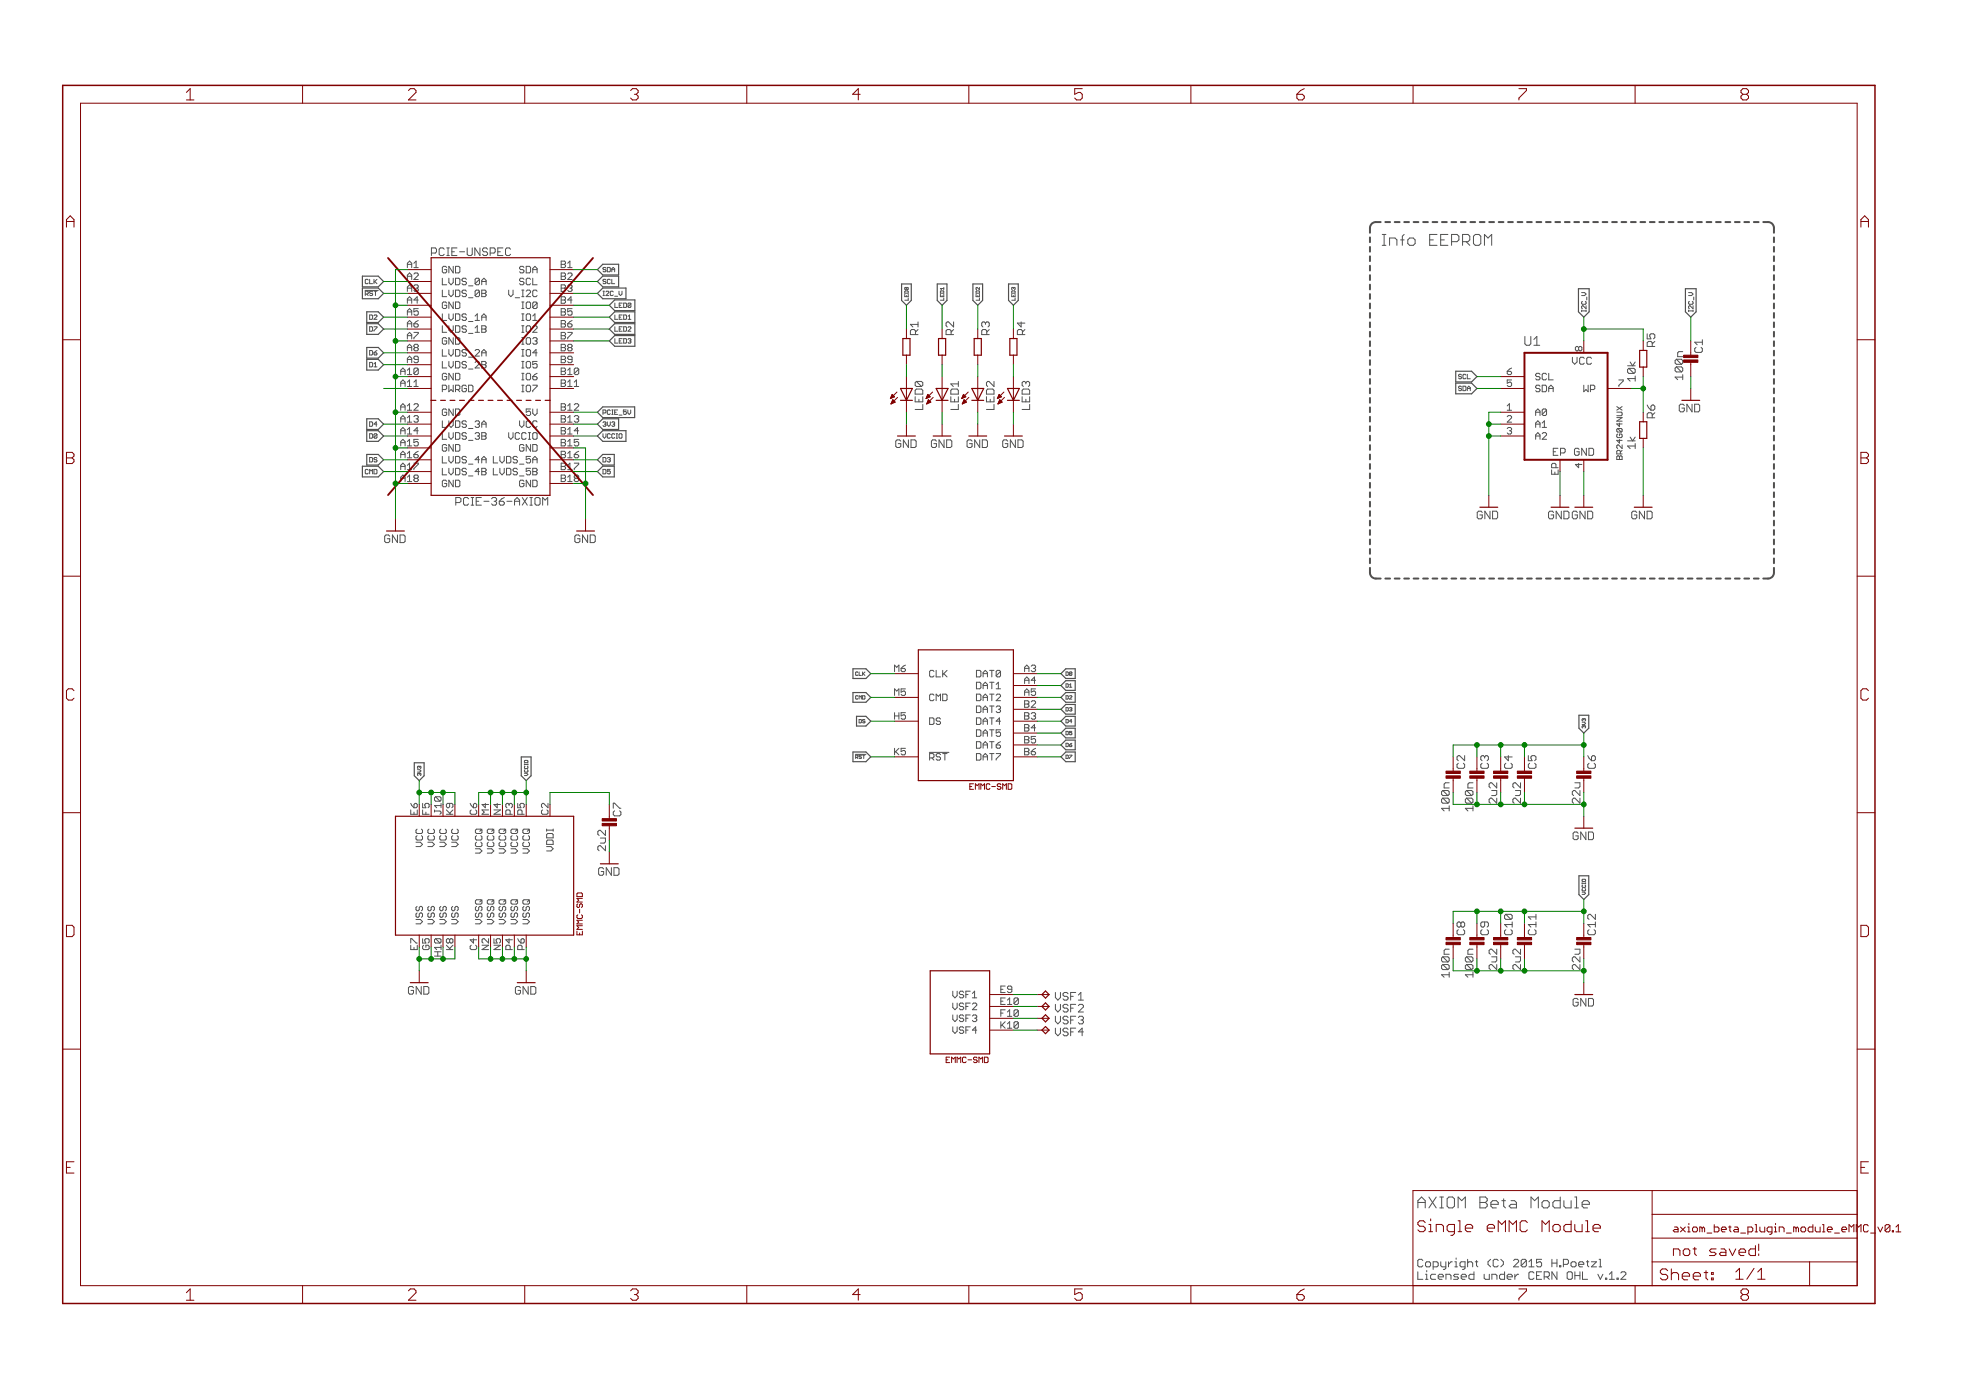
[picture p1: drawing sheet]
<svg xmlns="http://www.w3.org/2000/svg" width="420mm" height="297mm" viewBox="0 0 420 297" stroke-linecap="round" stroke-linejoin="round" font-family="sans-serif">
<path d="M78 62.1h2.8M105.4 97.5v1.4h1M105.4 100.1v1.4h1M182.8 161.2h2.3M198.6 160.8h4.2M346.6 271.8h.6l.3 .2v.3l-1.1 1.1h1.1" fill="none" stroke="#505050" stroke-width=".21"/>
<g fill="none" stroke="#505050" stroke-width=".42">
<path d="M292.8 50.7v1.1M292.8 52.8v1M292.8 54.8v1M292.8 56.8v1M292.8 58.8v1M295.1 47.5a1.91 1.91 0 0 0-2 .4 2.1 2.1 0 0 0-.3 1.8M296.1 47.5h1M298.1 47.5h1M300.1 47.5h1M302.1 47.5h1M304.1 47.5h1.1M306.2 47.5h1"/>
<path d="M308.2 47.5h1M310.2 47.5h1M312.2 47.5h1M314.2 47.5h1.1M316.3 47.5h1M318.3 47.5h1M320.3 47.5h1M322.3 47.5h1M324.3 47.5h1.1M326.3 47.5h1.1M328.4 47.5h1M330.4 47.5h1"/>
<path d="M332.4 47.5h1M334.4 47.5h1M336.4 47.5h1.1M338.5 47.5h1M340.5 47.5h1M342.5 47.5h1M344.5 47.5h1M346.5 47.5h1.1M348.6 47.5h1M350.6 47.5h1M352.6 47.5h1M354.6 47.5h1"/>
<path d="M356.6 47.5h1.1M358.6 47.5h1.1M360.7 47.5h1M362.7 47.5h1M364.7 47.5h1M366.7 47.5h1M368.7 47.5h1.1M370.8 47.5h1M372.8 47.5h1M374.8 47.5h1M376.8 47.5a1.91 1.91 0 0 1 2 .4 2.1 2.1 0 0 1 .3 1.8M379.1 50.7v1.1"/>
<path d="M379.1 52.8v1M379.1 54.8v1M379.1 56.8v1M379.1 58.8v1M292.8 60.8v1M292.8 62.8v1.1M292.8 64.9v1M292.8 66.9v1M292.8 68.9v1M292.8 70.9v1M292.8 72.9v1.1M292.8 75v1"/>
<path d="M292.8 77v1M292.8 79v1M379.1 60.8v1M379.1 62.8v1.1M379.1 64.9v1M379.1 66.9v1M379.1 68.9v1M379.1 70.9v1M379.1 72.9v1.1M379.1 75v1M379.1 77v1M379.1 79v1"/>
<path d="M292.8 81v1M292.8 83v1M292.8 85v1.1M292.8 87.1v1M292.8 89.1v1M292.8 91.1v1M292.8 93.1v1M292.8 95.1v1M292.8 97.1v1.1M292.8 99.2v1M379.1 81v1M379.1 83v1"/>
<path d="M379.1 85v1.1M379.1 87.1v1M379.1 89.1v1M379.1 91.1v1M379.1 93.1v1M379.1 95.1v1M379.1 97.1v1.1M379.1 99.2v1M292.8 101.2v1M292.8 103.2v1M292.8 105.2v1M292.8 107.2v1"/>
<path d="M292.8 109.2v1.1M292.8 111.3v1M292.8 113.3v1M292.8 115.3v1M292.8 117.3v1M292.8 119.3v1.1M379.1 101.2v1M379.1 103.2v1M379.1 105.2v1M379.1 107.2v1M379.1 109.2v1.1M379.1 111.3v1"/>
<path d="M379.1 113.3v1M379.1 115.3v1M379.1 117.3v1M379.1 119.3v1.1M292.8 121.3a1.97 1.97 0 0 0 .4 2.1 2.13 2.13 0 0 0 1.9 .2M296.1 123.6h1M298.1 123.6h1M300.1 123.6h1M302.1 123.6h1M304.1 123.6h1.1M306.2 123.6h1M308.2 123.6h1"/>
<path d="M310.2 123.6h1M312.2 123.6h1M314.2 123.6h1.1M316.3 123.6h1M318.3 123.6h1M320.3 123.6h1M322.3 123.6h1M324.3 123.6h1.1M326.3 123.6h1.1M328.4 123.6h1M330.4 123.6h1M332.4 123.6h1"/>
<path d="M334.4 123.6h1M336.4 123.6h1.1M338.5 123.6h1M340.5 123.6h1M342.5 123.6h1M344.5 123.6h1M346.5 123.6h1.1M348.6 123.6h1M350.6 123.6h1M352.6 123.6h1M354.6 123.6h1M356.6 123.6h1.1"/>
<path d="M358.6 123.6h1.1M360.7 123.6h1M362.7 123.6h1M364.7 123.6h1M366.7 123.6h1M368.7 123.6h1.1M370.8 123.6h1M372.8 123.6h1M374.8 123.6h1M379.1 121.3a1.97 1.97 0 0 1-.4 2.1 2.13 2.13 0 0 1-1.9 .2"/>
</g>
<g fill="none" stroke="#505050" stroke-width=".25">
<path d="M77.4 59h3.4l1.2 1.2-1.2 1.1h-3.4zM127.7 57.6l1.1-1.1h3.4v2.3h-3.4zM77.4 61.6h3.4l1.2 1.1-1.2 1.1h-3.4zM78.4 69.2h2.4l1.2 1.1-1.2 1.2h-2.4zM78.4 66.6h2.4l1.2 1.2-1.2 1.1h-2.4zM78.4 74.3h2.4l1.2 1.1-1.2 1.1h-2.4zM78.4 76.8h2.4l1.2 1.1-1.2 1.2h-2.4zM127.7 60.2l1.1-1.2h3.4v2.3h-3.4zM127.7 62.7l1.1-1.1h5v2.2h-5zM131.4 64.1h4.3v2.3h-4.3l-1.2-1.2zM131.4 66.6h4.3v2.3h-4.3l-1.2-1.1zM131.4 69.2h4.3v2.3h-4.3l-1.2-1.2z"/>
<path d="M131.4 71.7h4.3v2.3h-4.3l-1.2-1.1zM192.7 60.7h2.1v3.5l-1.1 1-1-1zM200.3 60.7h2.1v3.5l-1.1 1-1-1zM207.9 60.7h2.1v3.5l-1 1-1.1-1zM215.5 60.7h2.1v3.5l-1 1-1.1-1zM311.1 79.3h3.4l1.1 1.2-1.1 1.1h-3.4zM337.3 61.7h2.3v4.9l-1.1 1.2-1.2-1.2zM360.2 61.7h2.3v4.9l-1.2 1.2-1.1-1.2zM77.4 99.6h3.4l1.2 1.2-1.2 1.1h-3.4zM78.4 89.5h2.4l1.2 1.1-1.2 1.2h-2.4zM78.4 97.1h2.4l1.2 1.2-1.2 1.1h-2.4zM78.4 92h2.4l1.2 1.2-1.2 1.1h-2.4z"/>
<path d="M128.8 89.5h3.4v2.3h-3.4l-1.1-1.2zM128.8 92h5v2.3h-5l-1.1-1.1zM128.8 87h6.8v2.2h-6.8l-1.1-1.1zM128.8 97.1h2.5v2.3h-2.5l-1.1-1.1zM311.1 81.9h3.4l1.1 1.1-1.1 1.2h-3.4zM127.7 100.8l1.1-1.2h2.5v2.3h-2.5zM182.3 142.9h2.8l1 1.1-1 1h-2.8zM182.3 148h2.8l1 1-1 1.1h-2.8zM183 153.1h2.1l1 1-1 1.1h-2.1zM226.7 144l1.1-1.1h2v2.1h-2zM226.7 149l1.1-1h2v2.1h-2zM226.7 154.1l1.1-1h2v2.1h-2z"/>
<path d="M226.7 146.5l1.1-1h2v2h-2zM226.7 151.6l1.1-1.1h2v2.1h-2zM226.7 156.7l1.1-1.1h2v2.1h-2zM226.7 159.2l1.1-1h2v2h-2zM337.4 152.8h2.1v2.8l-1 1.1-1.1-1.1zM88.5 163h2.1v2.8l-1 1-1.1-1zM111.4 161.8h2.1v4l-1 1-1.1-1zM182.3 160.7h2.8l1 1-1 1.1h-2.8zM226.7 161.7l1.1-1h2v2.1h-2zM337.4 187.2h2.1v4l-1 1-1.1-1z"/>
</g>
<g fill="none" stroke="#800000" stroke-width=".21">
<path d="M64.7 18.2v3.9M112.1 18.2v3.9M159.6 18.2v3.9M207.1 18.2v3.9M254.5 18.2v3.9M302 18.2v3.9M349.4 18.2v3.9M17.2 22.1h379.7v252.6h-379.7zM87.1 57.6h5M117.5 57.6h5.1M13.4 72.6h3.8M87.1 60.2h5"/>
<path d="M87.1 62.7h5M87.1 65.2h5M87.1 67.8h5M87.1 70.3h5M87.1 72.9h5M87.1 75.4h5M87.1 77.9h5M117.5 60.2h5.1M117.5 62.7h5.1M117.5 65.2h5.1M117.5 67.8h5.1M117.5 70.3h5.1"/>
<path d="M117.5 72.9h5.1M117.5 75.4h5.1M117.5 77.9h5.1M193.7 70.3v2M193.7 75.9v2M201.3 70.3v2M201.3 75.9v2M209 70.3v2M209 75.9v2M216.6 70.3v2M216.6 75.9v2M338.5 72.9v2.5"/>
<path d="M351.2 72.9v2M351.2 78.4v2.1M361.3 77.4v3.1M396.9 72.6h3.8M87.1 80.5h5M87.1 83h5M87.1 88.1h5M87.1 90.6h5M87.1 93.2h5M87.1 95.7h5M87.1 98.3h5M117.5 80.5h5.1"/>
<path d="M117.5 83h5.1M117.5 88.1h5.1M117.5 90.6h5.1M117.5 93.2h5.1M117.5 95.7h5.1M117.5 98.3h5.1M190.3 85.1h.2M190.4 84.9h.4M190.4 84.8h.7M190.4 86.3h.1M190.5 84.7h.6M190.5 86.1h.3"/>
<path d="M190.5 84.6h.5M190.5 86h.6M190.6 84.5h.3M190.6 85.9h.7M190.6 84.3h.1M190.6 85.8h.6M190.7 84.3l.5 .5-.9 .4zM190.7 85.7h.4M190.7 85.6h.2M190.8 85.4l-.4 .9M190.8 85.4l.5 .5-.9 .4M190.8 85.4h.1"/>
<path d="M191.7 83.8l-1.4 1.4M191.8 84.9l-1.4 1.4M193.7 80.5v7.6M193.7 90.6v2.6M198 84.9h.4M198.1 84.8h.6M198.1 84.7h.6M198.1 86.1h.3M198.2 84.6h.4M198.2 86h.5M198.2 84.5h.3M198.2 85.9h.7"/>
<path d="M198.3 84.3h.1M198.3 85.8h.5M198.3 84.3l.5 .5-.9 .4zM198.3 85.7h.4M198.4 85.6h.1M198.4 85.4h.1M198.4 85.4l-.4 .9M198.4 85.4l.5 .5M198.9 85.9l-.9 .4M199.3 83.8l-1.4 1.4M199.4 84.9l-1.4 1.4M201.3 80.5v7.6"/>
<path d="M201.3 90.6v2.6M205.6 85.1h.2M205.6 84.9h.4M205.7 84.8h.6M205.7 84.7h.6M205.7 86.1h.3M205.8 84.6h.4M205.8 86h.5M205.8 84.5h.3M205.8 85.9h.7M205.9 84.3h.1M205.9 85.8h.5"/>
<path d="M205.9 84.3l.5 .5-.9 .4zM205.9 85.7h.4M206 85.6h.2M206 85.4h.1M206 85.4l-.3 .9M206 85.4l.5 .5-.8 .4M206.9 83.8l-1.4 1.4M207.1 84.9l-1.4 1.4M209 80.5v7.6M209 90.6v2.6M213.2 85.1h.2M213.2 84.9h.5"/>
<path d="M213.3 84.8h.6M213.3 84.7h.7M213.3 86.1h.3M213.4 84.6h.4M213.4 86h.5M213.4 84.5h.3M213.4 85.9h.7M213.5 85.8h.5M213.5 84.3h.1M213.5 84.3l.5 .5-.9 .4zM213.6 85.7h.3M213.6 85.6h.2"/>
<path d="M213.7 85.4h.1M213.7 85.4l-.4 .9M213.7 85.4l.5 .5M214.2 85.9l-.9 .4M214.5 83.8l-1.4 1.4M214.7 84.9l-1.4 1.4M216.6 80.5v7.6M216.6 90.6v2.6M320.7 80.5h5.1M320.7 83h5.1M320.7 88.1h5.1M320.7 90.6h5.1"/>
<path d="M320.7 93.2h5.1M338.5 98.3v2.5M343.6 83h5M351.2 88.1v2M351.2 93.7v2M361.3 83v2.6M84.5 110.9v2.6M87.1 100.8h5M87.1 103.3h5M117.5 100.8h5.1M117.5 103.3h5.1M125.1 110.9v2.6"/>
<path d="M318.2 105.9v2.5M333.4 105.9v2.5M338.5 105.9v2.5M351.2 105.9v2.5M13.4 123.1h3.8M396.9 123.1h3.8M191.2 144h5.1M191.2 149h5.1M191.2 154.1h5.1M216.6 144h5.1M216.6 146.5h5.1M216.6 149h5.1"/>
<path d="M216.6 151.6h5.1M216.6 154.1h5.1M216.6 156.7h5.1M216.6 159.2h5.1M13.4 173.7h3.8M191.2 161.7h5.1M207.3 168.1h.4M208 167.5h-.7v1.2h.7M216.6 161.7h5.1M338.5 174.4v2.6M396.9 173.7h3.8M130.2 182.1v2.5"/>
<path d="M89.6 207.5v2.5M112.5 207.5v2.5M211.5 212.5h5.1M211.5 215.1h5.1M211.5 217.6h5.1M221.7 212.5h2.5M221.7 215.1h2.5M221.7 217.6h2.5M338.5 210v2.5M13.4 224.2h3.8M202.2 226.5h.4M203 225.9h-.8v1.2h.8"/>
<path d="M211.5 220.1h5.1M221.7 220.1h2.5M396.9 224.2h3.8M353.1 254.4v20.3M353.1 259.5h43.8M396.9 254.4h-94.9v24.2M64.7 274.7v3.9M112.1 274.7v3.9M159.6 274.7v3.9M207.1 274.7v3.9M254.5 274.7v3.9M349.4 274.7v3.9"/>
<path d="M353.1 269.7h43.8M353.1 264.6h43.8M356.4 271.5l-.4-.3h-.8l-.4 .3v.4l.4 .4h.8l.4 .4v.4l-.4 .4h-.8l-.4-.4M357.2 271.2v2.3M357.2 272.3l.4-.4h.8l.3 .4v1.2M359.5 272.7h1.6v-.4l-.4-.4h-.8l-.4 .4v.8l.4 .4h.8M361.9 272.7h1.5v-.4l-.4-.4h-.8l-.3 .4v.8l.3 .4h.8M364.2 271.9h.8M364.6 271.5v1.6l.4 .4M365.8 271.9h.3v.4h-.3zM365.8 273.1h.3v.4h-.3zM386.7 269.7v5"/>
</g>
<path d="M13.4 18.2h387.3v260.4h-387.3z" fill="none" stroke="#800000" stroke-width=".32"/>
<g fill="none" stroke="#800000" stroke-width=".25">
<path d="M92.1 55.1h25.4v50.8h-25.4zM193 72.3h1.5v3.6h-1.5zM200.6 72.3h1.5v3.6h-1.5zM208.2 72.3h1.5v3.6h-1.5zM215.8 72.3h1.5v3.6h-1.5zM350.4 74.9h1.5v3.5h-1.5zM92.1 85.6h1.1M94.2 85.6h1M96.2 85.6h1M98.2 85.6h1.1M100.2 85.6h1.1M102.3 85.6h1"/>
<path d="M104.3 85.6h1M106.3 85.6h1.1M108.4 85.6h1M110.4 85.6h1M112.4 85.6h1.1M114.5 85.6h1M116.5 85.6h1M192.4 85.6h2.6M192.4 83h2.6l-1.3 2.6zM200.1 85.6h2.5M200.1 83h2.5l-1.3 2.6zM207.7 85.6h2.5"/>
<path d="M207.7 83h2.5l-1.2 2.6zM215.3 85.6h2.5M215.3 83h2.5l-1.2 2.6zM350.4 90.1h1.5v3.6h-1.5zM196.3 138.9h20.3v27.9h-20.3zM84.5 174.4h38.1v25.4h-38.1zM198.8 207.5h12.7v17.7h-12.7zM222.7 212.5l.7-.7 .8 .7-.8 .8zM222.7 215.1l.7-.8 .8 .8-.8 .7zM222.7 217.6l.7-.7 .8 .7-.8 .8zM223.4 219.4l.8 .7-.8 .8-.7-.8z"/>
</g>
<path d="M82.9 55.1l43.8 50.7M126.7 55.1l-43.8 50.7" fill="none" stroke="#800000" stroke-width=".4"/>
<path d="M325.8 75.4h17.8v22.9h-17.8z" fill="none" stroke="#800000" stroke-width=".42"/>
<g fill="#800000" stroke="#800000" stroke-width=".21">
<path d="M359.8 76.9h3.1v.5h-3.1z"/>
<path d="M359.8 75.9h3.1v.5h-3.1z"/>
<path d="M309 165.8h3.1v.5h-3.1z"/>
<path d="M309 164.8h3.1v.5h-3.1z"/>
<path d="M314.1 165.8h3.1v.5h-3.1z"/>
<path d="M314.1 164.8h3.1v.5h-3.1z"/>
<path d="M319.2 165.8h3v.5h-3z"/>
<path d="M319.2 164.8h3v.5h-3z"/>
<path d="M324.3 165.8h3v.5h-3z"/>
<path d="M324.3 164.8h3v.5h-3z"/>
<path d="M337 165.8h3v.5h-3z"/>
<path d="M337 164.8h3v.5h-3z"/>
<path d="M337 201.4h3v.5h-3z"/>
<path d="M337 200.3h3v.6h-3z"/>
<path d="M319.2 201.4h3v.5h-3z"/>
<path d="M319.2 200.3h3v.6h-3z"/>
<path d="M324.3 201.4h3v.5h-3z"/>
<path d="M324.3 200.3h3v.6h-3z"/>
<path d="M309 201.4h3.1v.5h-3.1z"/>
<path d="M309 200.3h3.1v.6h-3.1z"/>
<path d="M314.1 201.4h3.1v.5h-3.1z"/>
<path d="M314.1 200.3h3.1v.6h-3.1z"/>
<path d="M128.7 176h3v.5h-3z"/>
<path d="M128.7 174.9h3v.6h-3z"/>
</g>
<g fill="none" stroke="#008000" stroke-width=".21">
<path d="M87.1 57.6h-2.6v53.3M122.6 57.6h5.1M82 62.7h5.1M82 70.3h5.1M82 60.2h5.1M82 67.8h5.1M82 77.9h5.1M82 75.4h5.1M84.5 65.2h2.6M84.5 72.9h2.6M122.6 65.2h7.6M122.6 72.9h7.6"/>
<path d="M122.6 62.7h5.1M122.6 70.3h7.6M122.6 60.2h5.1M122.6 67.8h7.6M193.7 65.2v5.1M193.7 77.9v2.6M201.3 65.2v5.1M201.3 77.9v2.6M209 65.2v5.1M209 77.9v2.6M216.6 65.2v5.1M216.6 77.9v2.6"/>
<path d="M338.5 67.8v5.1M338.5 70.3h12.7v2.6M361.3 67.8v5.1M82 90.6h5.1M82 93.2h5.1M82 83h5.1M82 98.3h5.1M84.5 80.5h2.6M84.5 88.1h2.6M84.5 95.7h2.6M122.6 88.1h5.1M122.6 95.7h2.5v15.2"/>
<path d="M122.6 90.6h5.1M122.6 93.2h5.1M122.6 98.3h5.1M193.7 88.1v2.5M201.3 88.1v2.5M209 88.1v2.5M216.6 88.1v2.5M315.6 80.5h5.1M315.6 83h5.1M318.2 90.6h2.5M318.2 93.2h2.5M320.7 88.1h-2.5v17.8"/>
<path d="M348.6 83h2.6M351.2 80.5v7.6M351.2 95.7v10.2M361.3 80.5v2.5M82 100.8h5.1M84.5 103.3h2.6M122.6 103.3h2.5M122.6 100.8h5.1M333.4 100.8v5.1M338.5 100.8v5.1M186.1 144h5.1M186.1 149h5.1"/>
<path d="M186.1 154.1h5.1M221.7 159.2h5M221.7 144h5M221.7 149h5M221.7 154.1h5M221.7 146.5h5M221.7 151.6h5M221.7 156.7h5M315.6 159.2v2.5M320.7 159.2v2.5M325.8 159.2v2.5M338.5 156.7v5"/>
<path d="M338.5 159.2h-27.9v2.5M89.6 166.8v5.1M89.6 169.4h7.6v2.5M92.1 169.4v2.5M94.7 169.4v2.5M104.8 169.4v2.5M107.4 169.4v2.5M109.9 169.4v2.5M112.5 166.8v5.1M112.5 169.4h-10.2v2.5M117.5 171.9v-2.5h12.7v2.5M186.1 161.7h5.1"/>
<path d="M221.7 161.7h5M310.6 171.9h27.9v2.5M315.6 194.8v2.5M338.5 192.2v2.6h-27.9v2.5M89.6 202.4v5.1M92.1 202.4v2.5M94.7 202.4v2.5M97.2 202.4v2.5h-7.6M102.3 202.4v2.5h10.2M104.8 202.4v2.5M107.4 202.4v2.5M109.9 202.4v2.5"/>
<path d="M112.5 202.4v5.1M216.6 212.5h5.1M216.6 215.1h5.1M216.6 217.6h5.1M310.6 207.5h27.9v2.5M216.6 220.1h5.1"/>
</g>
<g fill="#008000" stroke="#008000" stroke-width=".21">
<circle cx="84.5" cy="65.2" r=".51"/>
<circle cx="84.5" cy="72.9" r=".51"/>
<circle cx="84.5" cy="80.5" r=".51"/>
<circle cx="84.5" cy="88.1" r=".51"/>
<circle cx="84.5" cy="95.7" r=".51"/>
<circle cx="84.5" cy="103.3" r=".51"/>
<circle cx="125.1" cy="103.3" r=".51"/>
<circle cx="89.6" cy="204.9" r=".51"/>
<circle cx="92.1" cy="204.9" r=".51"/>
<circle cx="94.7" cy="204.9" r=".51"/>
<circle cx="112.5" cy="204.9" r=".51"/>
<circle cx="104.8" cy="204.9" r=".51"/>
<circle cx="107.4" cy="204.9" r=".51"/>
<circle cx="109.9" cy="204.9" r=".51"/>
<circle cx="318.2" cy="90.6" r=".51"/>
<circle cx="318.2" cy="93.2" r=".51"/>
<circle cx="338.5" cy="207.5" r=".51"/>
<circle cx="315.6" cy="207.5" r=".51"/>
<circle cx="320.7" cy="207.5" r=".51"/>
<circle cx="325.8" cy="207.5" r=".51"/>
<circle cx="338.5" cy="171.9" r=".51"/>
<circle cx="315.6" cy="171.9" r=".51"/>
<circle cx="320.7" cy="171.9" r=".51"/>
<circle cx="325.8" cy="171.9" r=".51"/>
<circle cx="338.5" cy="70.3" r=".51"/>
<circle cx="92.1" cy="169.4" r=".51"/>
<circle cx="94.7" cy="169.4" r=".51"/>
<circle cx="89.6" cy="169.4" r=".51"/>
<circle cx="338.5" cy="159.2" r=".51"/>
<circle cx="315.6" cy="159.2" r=".51"/>
<circle cx="320.7" cy="159.2" r=".51"/>
<circle cx="325.8" cy="159.2" r=".51"/>
<circle cx="109.9" cy="169.4" r=".51"/>
<circle cx="107.4" cy="169.4" r=".51"/>
<circle cx="104.8" cy="169.4" r=".51"/>
<circle cx="112.5" cy="169.4" r=".51"/>
<circle cx="338.5" cy="194.8" r=".51"/>
<circle cx="315.6" cy="194.8" r=".51"/>
<circle cx="320.7" cy="194.8" r=".51"/>
<circle cx="325.8" cy="194.8" r=".51"/>
<circle cx="351.2" cy="83" r=".51"/>
</g>
<g font-size="3.7" fill="#800000">
<text x="39.8" y="21.4">1</text>
<text x="87.3" y="21.4">2</text>
<text x="134.7" y="21.4">3</text>
<text x="182.2" y="21.4">4</text>
<text x="229.7" y="21.4">5</text>
<text x="277.1" y="21.4">6</text>
<text x="324.6" y="21.4">7</text>
<text x="372" y="21.4">8</text>
<text x="14.2" y="48.6">A</text>
<text x="397.7" y="48.6">A</text>
<text x="14.2" y="99.2">B</text>
<text x="397.7" y="99.2">B</text>
<text x="14.2" y="149.7">C</text>
<text x="397.7" y="149.7">C</text>
<text x="14.2" y="200.2">D</text>
<text x="397.7" y="200.2">D</text>
<text x="14.2" y="250.8">E</text>
<text x="397.7" y="250.8">E</text>
<text x="39.8" y="277.9">1</text>
<text x="87.3" y="277.9">2</text>
<text x="134.7" y="277.9">3</text>
<text x="182.2" y="277.9">4</text>
<text x="229.7" y="277.9">5</text>
<text x="277.1" y="277.9">6</text>
<text x="324.6" y="277.9">7</text>
<text x="372" y="277.9">8</text>
</g>
<g font-size="3.6" fill="#505050">
<text x="295.3" y="52.5">Info EEPROM</text>
<text x="302.9" y="258.2">AXIOM Beta Module</text>
</g>
<g font-size="3.6" fill="#800000">
<text x="302.9" y="263.3">Single eMMC Module</text>
<text x="370.8" y="273.5">1/1</text>
</g>
<text font-size="3.2" fill="#800000" x="357.5" y="268.4">not saved!</text>
<text font-size="2.9" fill="#505050" x="325.8" y="73.9">U1</text>
<g font-size="2.5" fill="#505050">
<text x="92.1" y="54.7">PCIE-UNSPEC</text>
<text x="196.2" y="71.6" transform="rotate(-90 196.2 71.6)">R1</text>
<text x="203.9" y="71.6" transform="rotate(-90 203.9 71.6)">R2</text>
<text x="211.5" y="71.6" transform="rotate(-90 211.5 71.6)">R3</text>
<text x="219.1" y="71.6" transform="rotate(-90 219.1 71.6)">R4</text>
<text x="353.7" y="74.1" transform="rotate(-90 353.7 74.1)">R5</text>
<text x="349.5" y="81.5" transform="rotate(-90 349.5 81.5)">10k</text>
<text x="359.7" y="80.9" transform="rotate(-90 359.7 80.9)">100n</text>
<text x="220.1" y="87.6" transform="rotate(-90 220.1 87.6)">LED3</text>
<text x="353.7" y="89.4" transform="rotate(-90 353.7 89.4)">R6</text>
<text x="349.5" y="95.9" transform="rotate(-90 349.5 95.9)">1k</text>
<text x="98" y="108">PCIE-36-AXIOM</text>
<text x="314.8" y="172.8" transform="rotate(-90 314.8 172.8)">1</text>
<text x="314.8" y="208.4" transform="rotate(-90 314.8 208.4)">1</text>
<text x="225.4" y="213.8">VSF1</text>
<text x="225.4" y="216.3">VSF2</text>
<text x="225.4" y="218.9">VSF3</text>
<text x="225.4" y="221.4">VSF4</text>
<text x="302.9" y="270.8">Copyright (C) 2015 H.Poetzl</text>
<text x="302.9" y="273.5">Licensed under CERN OHL v.1.2</text>
</g>
<g font-size="2.5" fill="#800000">
<text x="363.9" y="75.4" transform="rotate(-90 363.9 75.4)">C1</text>
<text x="197.3" y="87.6" transform="rotate(-90 197.3 87.6)">LED0</text>
<text x="204.9" y="87.6" transform="rotate(-90 204.9 87.6)">LED1</text>
<text x="212.5" y="87.6" transform="rotate(-90 212.5 87.6)">LED2</text>
<text x="358.8" y="88.1">GND</text>
<text x="191.7" y="95.7">GND</text>
<text x="199.3" y="95.7">GND</text>
<text x="207" y="95.7">GND</text>
<text x="214.6" y="95.7">GND</text>
<text x="315.6" y="110.9">GND</text>
<text x="330.8" y="110.9">GND GND</text>
<text x="348.6" y="110.9">GND</text>
<text x="82.5" y="116">GND</text>
<text x="123.2" y="116">GND</text>
<text x="313.1" y="164.3" transform="rotate(-90 313.1 164.3)">C2</text>
<text x="318.1" y="164.3" transform="rotate(-90 318.1 164.3)">C3</text>
<text x="323.2" y="164.3" transform="rotate(-90 323.2 164.3)">C4</text>
<text x="328.3" y="164.3" transform="rotate(-90 328.3 164.3)">C5</text>
<text x="341" y="164.3" transform="rotate(-90 341 164.3)">C6</text>
<text x="132.7" y="174.4" transform="rotate(-90 132.7 174.4)">C7</text>
<text x="336.5" y="179.5">GND</text>
<text x="128.2" y="187.1">GND</text>
<text x="313.1" y="199.8" transform="rotate(-90 313.1 199.8)">C8</text>
<text x="318.1" y="199.8" transform="rotate(-90 318.1 199.8)">C9</text>
<text x="87.6" y="212.5">GND</text>
<text x="110.5" y="212.5">GND</text>
<text x="336.5" y="215.1">GND</text>
</g>
<g font-size="2.5" fill="#008000">
<text x="309.8" y="172.8" transform="rotate(-90 309.8 172.8)">100n</text>
<text x="314.8" y="171.3" transform="rotate(-90 314.8 171.3)">00n</text>
<text x="319.9" y="171.3" transform="rotate(-90 319.9 171.3)">2u2</text>
<text x="325" y="171.3" transform="rotate(-90 325 171.3)">2u2</text>
<text x="337.7" y="171.3" transform="rotate(-90 337.7 171.3)">22u</text>
<text x="129.4" y="181.5" transform="rotate(-90 129.4 181.5)">2u2</text>
<text x="323.2" y="199.8" transform="rotate(-90 323.2 199.8)">C10</text>
<text x="328.3" y="199.8" transform="rotate(-90 328.3 199.8)">C11</text>
<text x="341" y="199.8" transform="rotate(-90 341 199.8)">C12</text>
<text x="309.8" y="208.4" transform="rotate(-90 309.8 208.4)">100n</text>
<text x="314.8" y="206.9" transform="rotate(-90 314.8 206.9)">00n</text>
<text x="319.9" y="206.9" transform="rotate(-90 319.9 206.9)">2u2</text>
<text x="325" y="206.9" transform="rotate(-90 325 206.9)">2u2</text>
<text x="337.7" y="206.9" transform="rotate(-90 337.7 206.9)">22u</text>
</g>
<g font-size="2.3" fill="#505050">
<text x="335.9" y="77.9">VCC</text>
<text x="332" y="97.4">EP</text>
<text x="336.7" y="97.4">GND</text>
</g>
<g font-size="2.3" fill="#800000">
<text x="357.5" y="263.3">axiom_beta_plugin_module_eMM</text>
<text x="397.2" y="263.3">C_v0.1</text>
</g>
<g font-size="2.1" fill="#505050">
<text x="87.2" y="57.3">A1</text>
<text x="87.2" y="59.8">A2</text>
<text x="94.4" y="58.4">GND</text>
<text x="111.3" y="58.4">SDA</text>
<text x="119.8" y="57.3">B1</text>
<text x="119.8" y="59.8">B2</text>
<text x="87.2" y="62.3">A3</text>
<text x="87.2" y="64.9">A4</text>
<text x="94.4" y="60.9">LVDS_0A</text>
<text x="94.4" y="63.5">LVDS_0B</text>
<text x="94.4" y="66">GND</text>
<text x="108.7" y="63.5">V_I2C</text>
<text x="111.3" y="60.9">SCL</text>
<text x="111.3" y="66">IO0</text>
<text x="119.8" y="62.3">B3</text>
<text x="119.8" y="64.9">B4</text>
<text x="87.2" y="67.4">A5</text>
<text x="87.2" y="70">A6</text>
<text x="94.4" y="68.5">LVDS_1A</text>
<text x="94.4" y="71.1">LVDS_1B</text>
<text x="111.3" y="68.5">IO1</text>
<text x="111.3" y="71.1">IO2</text>
<text x="119.8" y="67.4">B5</text>
<text x="119.8" y="70">B6</text>
<text x="87.2" y="72.5">A7</text>
<text x="87.2" y="75">A8</text>
<text x="87.2" y="77.6">A9</text>
<text x="94.4" y="73.6">GND</text>
<text x="94.4" y="76.2">LVDS_2A</text>
<text x="111.3" y="73.6">IO3</text>
<text x="111.3" y="76.2">IO4</text>
<text x="119.8" y="72.5">B7</text>
<text x="119.8" y="75">B8</text>
<text x="119.8" y="77.6">B9</text>
<text x="338.1" y="75" transform="rotate(-90 338.1 75)">8</text>
<text x="85.9" y="80.1">A10</text>
<text x="85.9" y="82.7">A11</text>
<text x="94.4" y="78.7">LVDS_2B</text>
<text x="94.4" y="81.2">GND</text>
<text x="94.4" y="83.8">PWRGD</text>
<text x="111.3" y="78.7">IO5</text>
<text x="111.3" y="81.2">IO6</text>
<text x="111.3" y="83.8">IO7</text>
<text x="119.8" y="80.1">B10</text>
<text x="119.8" y="82.7">B11</text>
<text x="322.1" y="80.1">6</text>
<text x="322.1" y="82.7">5</text>
<text x="328.1" y="81.2">SCL</text>
<text x="328.1" y="83.8">SDA</text>
<text x="338.6" y="83.8">WP</text>
<text x="345.9" y="82.7">7</text>
<text x="85.9" y="87.7">A12</text>
<text x="94.4" y="88.8">GND</text>
<text x="112.6" y="88.8">5V</text>
<text x="119.8" y="87.7">B12</text>
<text x="322.1" y="87.7">1</text>
<text x="328.1" y="88.8">A0</text>
<text x="85.9" y="90.3">A13</text>
<text x="85.9" y="92.8">A14</text>
<text x="85.9" y="95.4">A15</text>
<text x="94.4" y="91.4">LVDS_3A</text>
<text x="94.4" y="93.9">LVDS_3B</text>
<text x="108.7" y="93.9">VCCIO</text>
<text x="111.3" y="91.4">VCC</text>
<text x="119.8" y="90.3">B13</text>
<text x="119.8" y="92.8">B14</text>
<text x="119.8" y="95.4">B15</text>
<text x="322.1" y="90.3">2</text>
<text x="322.1" y="92.8">3</text>
<text x="328.1" y="91.4">A1</text>
<text x="328.1" y="93.9">A2</text>
<text x="85.9" y="97.9">A16</text>
<text x="85.9" y="100.4">A17</text>
<text x="94.4" y="96.5">GND</text>
<text x="94.4" y="99">LVDS_4A</text>
<text x="94.4" y="101.5">LVDS_4B</text>
<text x="106.1" y="99">LVDS_5A</text>
<text x="106.1" y="101.5">LVDS_5B</text>
<text x="111.3" y="96.5">GND</text>
<text x="119.8" y="97.9">B16</text>
<text x="119.8" y="100.4">B17</text>
<text x="338.1" y="99.9" transform="rotate(-90 338.1 99.9)">4</text>
<text x="85.9" y="103">A18</text>
<text x="94.4" y="104.1">GND</text>
<text x="111.3" y="104.1">GND</text>
<text x="119.8" y="103">B18</text>
<text x="191.3" y="143.6">M6</text>
<text x="218.9" y="143.6">A3</text>
<text x="191.3" y="148.7">M5</text>
<text x="198.6" y="144.7">CLK</text>
<text x="198.6" y="149.8">CMD</text>
<text x="209.1" y="144.7">DAT0</text>
<text x="209.1" y="147.3">DAT1</text>
<text x="209.1" y="149.8">DAT2</text>
<text x="218.9" y="146.1">A4</text>
<text x="218.9" y="148.7">A5</text>
<text x="191.3" y="153.8">H5</text>
<text x="198.6" y="154.9">DS</text>
<text x="209.1" y="152.3">DAT3</text>
<text x="209.1" y="154.9">DAT4</text>
<text x="218.9" y="151.2">B2</text>
<text x="218.9" y="153.8">B3</text>
<text x="191.3" y="161.4">K5</text>
<text x="209.1" y="157.4">DAT5</text>
<text x="209.1" y="160">DAT6</text>
<text x="218.9" y="156.3">B4</text>
<text x="218.9" y="158.8">B5</text>
<text x="218.9" y="161.4">B6</text>
<text x="198.6" y="162.5">RST</text>
<text x="209.1" y="162.5">DAT7</text>
<text x="89.2" y="174.1" transform="rotate(-90 89.2 174.1)">E6</text>
<text x="94.3" y="174.1" transform="rotate(-90 94.3 174.1)">J10</text>
<text x="104.5" y="174.1" transform="rotate(-90 104.5 174.1)">M4</text>
<text x="90.3" y="180.6" transform="rotate(-90 90.3 180.6)">VCC</text>
<text x="92.9" y="180.6" transform="rotate(-90 92.9 180.6)">VCC</text>
<text x="95.4" y="180.6" transform="rotate(-90 95.4 180.6)">VCC</text>
<text x="97.9" y="180.6" transform="rotate(-90 97.9 180.6)">VCC</text>
<text x="103" y="181.9" transform="rotate(-90 103 181.9)">VCCQ</text>
<text x="105.6" y="181.9" transform="rotate(-90 105.6 181.9)">VCCQ</text>
<text x="108.1" y="181.9" transform="rotate(-90 108.1 181.9)">VCCQ</text>
<text x="110.6" y="181.9" transform="rotate(-90 110.6 181.9)">VCCQ</text>
<text x="113.2" y="181.9" transform="rotate(-90 113.2 181.9)">VCCQ</text>
<text x="118.3" y="181.9" transform="rotate(-90 118.3 181.9)">VDDI</text>
<text x="90.3" y="197.5" transform="rotate(-90 90.3 197.5)">VSS</text>
<text x="92.9" y="197.5" transform="rotate(-90 92.9 197.5)">VSS</text>
<text x="95.4" y="197.5" transform="rotate(-90 95.4 197.5)">VSS</text>
<text x="97.9" y="197.5" transform="rotate(-90 97.9 197.5)">VSS</text>
<text x="103" y="197.5" transform="rotate(-90 103 197.5)">VSSQ</text>
<text x="105.6" y="197.5" transform="rotate(-90 105.6 197.5)">VSSQ</text>
<text x="108.1" y="197.5" transform="rotate(-90 108.1 197.5)">VSSQ</text>
<text x="110.6" y="197.5" transform="rotate(-90 110.6 197.5)">VSSQ</text>
<text x="113.2" y="197.5" transform="rotate(-90 113.2 197.5)">VSSQ</text>
<text x="101.9" y="202.8" transform="rotate(-90 101.9 202.8)">C4</text>
<text x="107" y="202.8" transform="rotate(-90 107 202.8)">N5</text>
<text x="94.3" y="204.1" transform="rotate(-90 94.3 204.1)">H10</text>
<text x="204" y="213.3">VSF1</text>
<text x="204" y="215.8">VSF2</text>
<text x="213.8" y="212.2">E9</text>
<text x="213.8" y="214.7">E10</text>
<text x="204" y="218.4">VSF3</text>
<text x="204" y="220.9">VSF4</text>
<text x="213.8" y="217.2">F10</text>
<text x="213.8" y="219.8">K10</text>
</g>
<g font-size="2.1" fill="#800000">
<text x="333" y="101.2" transform="rotate(-90 333 101.2)">EP</text>
<text x="91.8" y="174.1" transform="rotate(-90 91.8 174.1)">F5</text>
<text x="96.8" y="174.1" transform="rotate(-90 96.8 174.1)">K9</text>
<text x="101.9" y="174.1" transform="rotate(-90 101.9 174.1)">C6</text>
<text x="107" y="174.1" transform="rotate(-90 107 174.1)">N4</text>
<text x="109.5" y="174.1" transform="rotate(-90 109.5 174.1)">P3</text>
<text x="112.1" y="174.1" transform="rotate(-90 112.1 174.1)">P5</text>
<text x="117.2" y="174.1" transform="rotate(-90 117.2 174.1)">C2</text>
<text x="89.2" y="202.8" transform="rotate(-90 89.2 202.8)">E7</text>
<text x="91.8" y="202.8" transform="rotate(-90 91.8 202.8)">G5</text>
<text x="96.8" y="202.8" transform="rotate(-90 96.8 202.8)">K8</text>
<text x="104.5" y="202.8" transform="rotate(-90 104.5 202.8)">N2</text>
<text x="109.5" y="202.8" transform="rotate(-90 109.5 202.8)">P4</text>
<text x="112.1" y="202.8" transform="rotate(-90 112.1 202.8)">P6</text>
</g>
<text font-size="1.8" fill="#505050" x="346.7" y="98.2" transform="rotate(-90 346.7 98.2)">BR24G04NUX</text>
<g font-size="1.8" fill="#800000">
<text x="207.9" y="168.7">EMMC-SMD</text>
<text x="124.5" y="199.8" transform="rotate(-90 124.5 199.8)">EMMC-SMD</text>
<text x="202.8" y="227.1">EMMC-SMD</text>
</g>
<g font-size="1.4" fill="#505050">
<text x="128.8" y="58.1">SDA</text>
<text x="78.3" y="60.7">CLK</text>
<text x="78.3" y="63.2">RST</text>
<text x="128.8" y="63.2">I2C_V</text>
<text x="128.8" y="60.7">SCL</text>
<text x="131.3" y="65.7">LED0</text>
<text x="79.1" y="68.3">D2</text>
<text x="79.1" y="70.8">D7</text>
<text x="131.3" y="70.8">LED2</text>
<text x="131.3" y="68.3">LED1</text>
<text x="339" y="66.6" transform="rotate(-90 339 66.6)">I2C_V</text>
<text x="361.8" y="66.6" transform="rotate(-90 361.8 66.6)">I2C_V</text>
<text x="79.1" y="75.9">D6</text>
<text x="131.3" y="73.4">LED3</text>
<text x="79.1" y="78.4">D1</text>
<text x="311.9" y="83.5">SDA</text>
<text x="311.9" y="81">SCL</text>
<text x="128.8" y="88.6">PCIE_5V</text>
<text x="79.1" y="93.7">D0</text>
<text x="79.1" y="91.1">D4</text>
<text x="128.8" y="91.1">3V3</text>
<text x="128.8" y="93.7">VCCIO</text>
<text x="78.3" y="101.3">CMD</text>
<text x="79.1" y="98.8">DS</text>
<text x="128.8" y="98.8">D3</text>
<text x="128.8" y="101.3">D5</text>
</g>
<g font-size="1.1" fill="#505050">
<text x="194.1" y="64.2" transform="rotate(-90 194.1 64.2)">LED0</text>
<text x="201.7" y="64.2" transform="rotate(-90 201.7 64.2)">LED1</text>
<text x="209.3" y="64.2" transform="rotate(-90 209.3 64.2)">LED2</text>
<text x="217" y="64.2" transform="rotate(-90 217 64.2)">LED3</text>
<text x="182.9" y="144.4">CLK</text>
<text x="182.9" y="149.4">CMD</text>
<text x="227.8" y="144.4">D0</text>
<text x="227.8" y="146.9">D1</text>
<text x="227.8" y="149.4">D2</text>
<text x="183.6" y="154.5">DS</text>
<text x="227.8" y="152">D3</text>
<text x="227.8" y="154.5">D4</text>
<text x="338.9" y="155.6" transform="rotate(-90 338.9 155.6)">3V3</text>
<text x="227.8" y="157.1">D5</text>
<text x="227.8" y="159.6">D6</text>
<text x="90" y="165.8" transform="rotate(-90 90 165.8)">3V3</text>
<text x="112.8" y="165.8" transform="rotate(-90 112.8 165.8)">VCCIO</text>
<text x="182.9" y="162.1">RST</text>
<text x="227.8" y="162.1">D7</text>
<text x="338.9" y="191.2" transform="rotate(-90 338.9 191.2)">VCCIO</text>
</g>
</svg>
